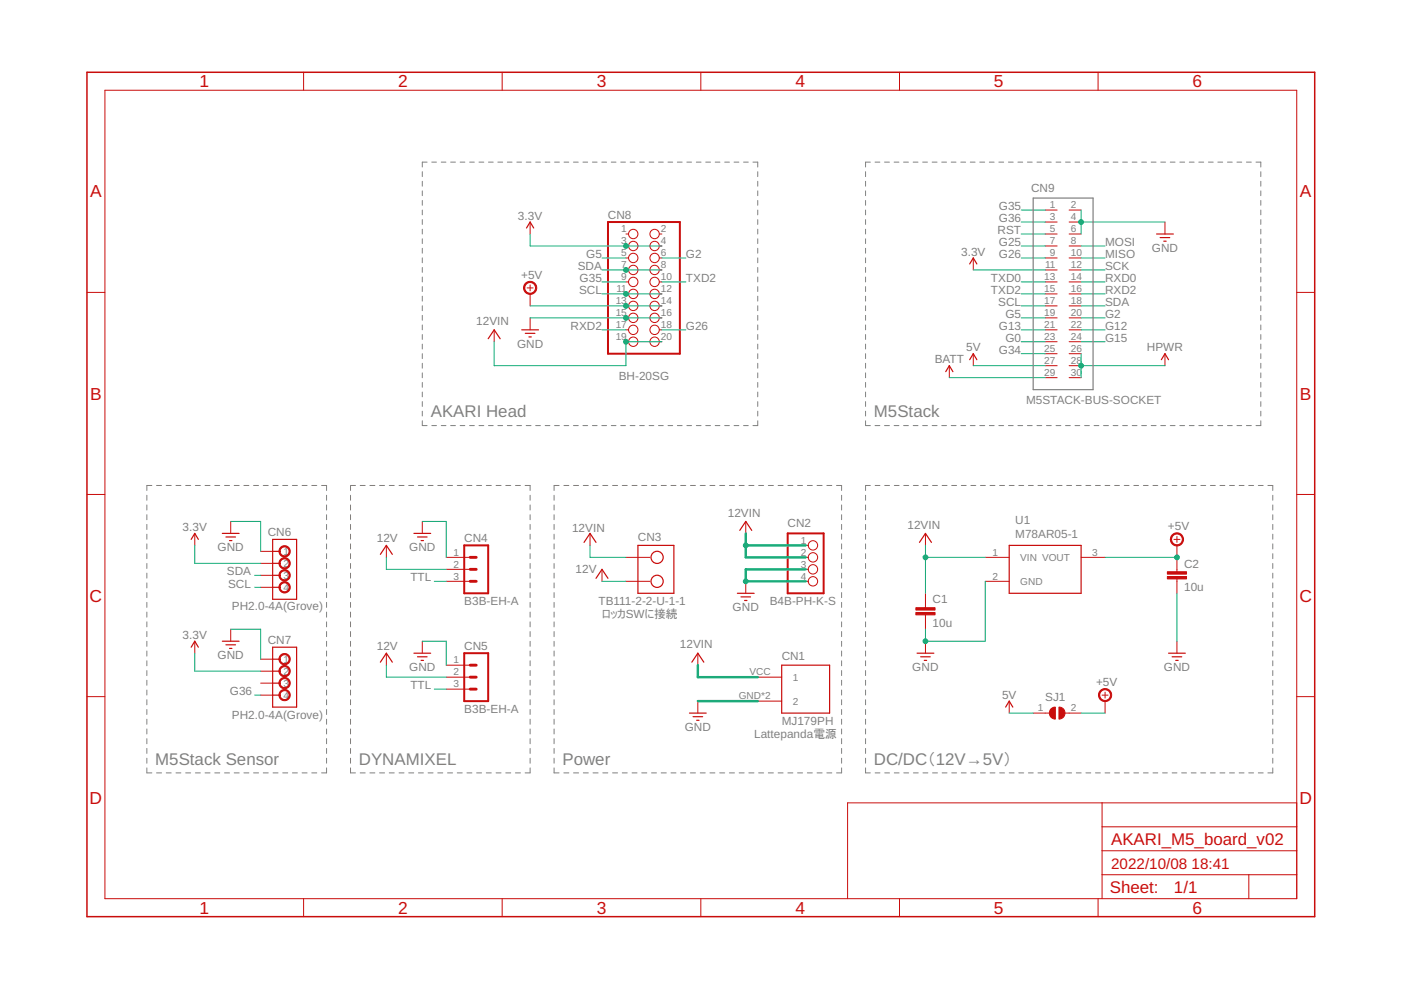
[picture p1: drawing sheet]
<svg xmlns="http://www.w3.org/2000/svg" width="297mm" height="210mm" viewBox="0 0 297 210" stroke-linecap="round" stroke-linejoin="round" font-family="sans-serif">
<g fill="none" stroke="#808080" stroke-width=".21">
<path d="M89.5 36.4v1M89.5 38.4v1.1M90.6 34.4h-1.1v1M91.5 34.4h1M93.6 34.4h1M95.5 34.4h1.1M97.6 34.4h1M99.6 34.4h1M101.6 34.4h1M103.6 34.4h1M105.6 34.4h1M107.6 34.4h1"/>
<path d="M109.6 34.4h1M111.6 34.4h1M113.6 34.4h1M115.6 34.4h1M117.6 34.4h1M119.6 34.4h1M121.6 34.4h1M123.6 34.4h1M125.6 34.4h1M127.6 34.4h1M129.6 34.4h1M131.6 34.4h1"/>
<path d="M133.6 34.4h1M135.6 34.4h1M137.6 34.4h1M139.6 34.4h1M141.6 34.4h1M143.6 34.4h1M145.6 34.4h1M147.6 34.4h1M149.6 34.4h1M151.6 34.4h1M153.6 34.4h1M155.6 34.4h1.1"/>
<path d="M157.6 34.4h1M159.6 34.4h1.1v1M160.7 36.4v1M160.7 38.4v1.1M183.5 36.4v1M183.5 38.4v1.1M184.5 34.4h-1v1M185.5 34.4h1M187.5 34.4h1.1M189.6 34.4h1M191.6 34.4h1M193.6 34.4h1"/>
<path d="M195.6 34.4h1M197.6 34.4h1.1M199.7 34.4h1M201.7 34.4h1M203.7 34.4h1M205.7 34.4h1M207.7 34.4h1.1M209.8 34.4h1M211.8 34.4h1M213.8 34.4h1M215.8 34.4h1M217.8 34.4h1"/>
<path d="M219.9 34.4h1M221.9 34.4h1M223.9 34.4h1M225.9 34.4h1M227.9 34.4h1M230 34.4h1M232 34.4h1M234 34.4h1M236 34.4h1M238 34.4h1M240.1 34.4h1M242.1 34.4h1"/>
<path d="M244.1 34.4h1M246.1 34.4h1M248.1 34.4h1M250.1 34.4h1.1M252.2 34.4h1M254.2 34.4h1M256.2 34.4h1M258.2 34.4h1M260.2 34.4h1.1M262.3 34.4h1M264.3 34.4h1M266.3 34.4h1v1"/>
<path d="M267.3 36.4v1M267.3 38.4v1.1M89.5 40.5v1M89.5 42.5v1M89.5 44.5v1.1M89.5 46.6v1M89.5 48.6v1M89.5 50.6v1M89.5 52.6v1.1M89.5 54.7v1M89.5 56.7v1M89.5 58.7v1.1"/>
<path d="M160.7 40.5v1M160.7 42.5v1M160.7 44.5v1.1M160.7 46.6v1M160.7 48.6v1M160.7 50.6v1M160.7 52.6v1.1M160.7 54.7v1M160.7 56.7v1M160.7 58.7v1.1M183.5 40.5v1M183.5 42.5v1"/>
<path d="M183.5 44.5v1.1M183.5 46.6v1M183.5 48.6v1M183.5 50.6v1M183.5 52.6v1.1M183.5 54.7v1M183.5 56.7v1M183.5 58.7v1.1M267.3 40.5v1M267.3 42.5v1M267.3 44.5v1.1M267.3 46.6v1"/>
<path d="M267.3 48.6v1M267.3 50.6v1M267.3 52.6v1.1M267.3 54.7v1M267.3 56.7v1M267.3 58.7v1.1M89.5 60.8v1M89.5 62.8v1M89.5 64.8v1.1M89.5 66.9v1M89.5 68.9v1M89.5 70.9v1.1"/>
<path d="M89.5 73v1M89.5 75v1M89.5 77v1.1M89.5 79.1v1M160.7 60.8v1M160.7 62.8v1M160.7 64.8v1.1M160.7 66.9v1M160.7 68.9v1M160.7 70.9v1.1M160.7 73v1M160.7 75v1"/>
<path d="M160.7 77v1.1M160.7 79.1v1M183.5 60.8v1M183.5 62.8v1M183.5 64.8v1.1M183.5 66.9v1M183.5 68.9v1M183.5 70.9v1.1M183.5 73v1M183.5 75v1M183.5 77v1.1M183.5 79.1v1"/>
<path d="M267.3 60.8v1M267.3 62.8v1M267.3 64.8v1.1M267.3 66.9v1M267.3 68.9v1M267.3 70.9v1.1M267.3 73v1M267.3 75v1M267.3 77v1.1M267.3 79.1v1M89.5 81.1v1M89.5 83.1v1"/>
<path d="M89.5 85.2v1M89.5 87.2v1M89.5 89.2v1h1.1M91.5 90.2h1M93.6 90.2h1M95.5 90.2h1.1M97.6 90.2h1M99.6 90.2h1M101.6 90.2h1M103.6 90.2h1M105.6 90.2h1M107.6 90.2h1"/>
<path d="M109.6 90.2h1M111.6 90.2h1M113.6 90.2h1M115.6 90.2h1M117.6 90.2h1M119.6 90.2h1M121.6 90.2h1M123.6 90.2h1M125.6 90.2h1M127.6 90.2h1M129.6 90.2h1M131.6 90.2h1"/>
<path d="M133.6 90.2h1M135.6 90.2h1M137.6 90.2h1M139.6 90.2h1M141.6 90.2h1M143.6 90.2h1M145.6 90.2h1M147.6 90.2h1M149.6 90.2h1M151.6 90.2h1M153.6 90.2h1M155.6 90.2h1.1"/>
<path d="M157.6 90.2h1M160.7 81.1v1M160.7 83.1v1M160.7 85.2v1M160.7 87.2v1M160.7 89.2v1h-1.1M183.5 81.1v1M183.5 83.1v1M183.5 85.2v1M183.5 87.2v1M183.5 89.2v1h1M185.5 90.2h1"/>
<path d="M187.5 90.2h1.1M189.6 90.2h1M191.6 90.2h1M193.6 90.2h1M195.6 90.2h1M197.6 90.2h1.1M199.7 90.2h1M201.7 90.2h1M203.7 90.2h1M205.7 90.2h1M207.7 90.2h1.1M209.8 90.2h1"/>
<path d="M211.8 90.2h1M213.8 90.2h1M215.8 90.2h1M217.8 90.2h1M219.9 90.2h1M221.9 90.2h1M223.9 90.2h1M225.9 90.2h1M227.9 90.2h1M230 90.2h1M232 90.2h1M234 90.2h1"/>
<path d="M236 90.2h1M238 90.2h1M240.1 90.2h1M242.1 90.2h1M244.1 90.2h1M246.1 90.2h1M248.1 90.2h1M250.1 90.2h1.1M252.2 90.2h1M254.2 90.2h1M256.2 90.2h1M258.2 90.2h1"/>
<path d="M260.2 90.2h1.1M262.3 90.2h1M264.3 90.2h1M267.3 89.2v1h-1M267.3 81.1v1M267.3 83.1v1M267.3 85.2v1M267.3 87.2v1M31.1 105v1.1M31.1 107.1v1M31.1 109.1v1.1M31.1 111.2v1.1"/>
<path d="M31.1 113.3v1M31.1 115.3v1.1M31.1 117.4v1M31.1 119.5v1M32.2 102.9h-1.1v1.1M33.2 102.9h1M35.2 102.9h1.1M37.3 102.9h1.1M39.4 102.9h1M41.4 102.9h1.1M43.5 102.9h1M45.5 102.9h1.1"/>
<path d="M47.6 102.9h1.1M49.7 102.9h1M51.7 102.9h1.1M53.8 102.9h1M55.8 102.9h1.1M57.9 102.9h1M59.9 102.9h1.1M62 102.9h1.1M64.1 102.9h1M66.1 102.9h1.1M68.2 102.9h1v1.1M69.2 105v1.1"/>
<path d="M69.2 107.1v1M69.2 109.1v1.1M69.2 111.2v1.1M69.2 113.3v1M69.2 115.3v1.1M69.2 117.4v1M69.2 119.5v1M74.3 105v1.1M74.3 107.1v1M74.3 109.1v1.1M74.3 111.2v1.1M74.3 113.3v1"/>
<path d="M74.3 115.3v1.1M74.3 117.4v1M74.3 119.5v1M75.4 102.9h-1.1v1.1M76.4 102.9h1M78.4 102.9h1.1M80.5 102.9h1M82.5 102.9h1.1M84.6 102.9h1.1M86.7 102.9h1M88.7 102.9h1.1M90.8 102.9h1"/>
<path d="M92.8 102.9h1.1M94.9 102.9h1M96.9 102.9h1.1M99 102.9h1.1M101 102.9h1.1M103.1 102.9h1.1M105.2 102.9h1M107.2 102.9h1.1M109.3 102.9h1M111.3 102.9h1.1v1.1M112.4 105v1.1M112.4 107.1v1"/>
<path d="M112.4 109.1v1.1M112.4 111.2v1.1M112.4 113.3v1M112.4 115.3v1.1M112.4 117.4v1M112.4 119.5v1M117.5 105v1.1M117.5 107.1v1M117.5 109.1v1.1M117.5 111.2v1.1M117.5 113.3v1M117.5 115.3v1.1"/>
<path d="M117.5 117.4v1M117.5 119.5v1M118.5 102.9h-1v1.1M119.5 102.9h1.1M121.6 102.9h1.1M123.7 102.9h1M125.7 102.9h1.1M127.8 102.9h1.1M129.9 102.9h1M131.9 102.9h1.1M134 102.9h1.1M136.1 102.9h1"/>
<path d="M138.1 102.9h1.1M140.2 102.9h1.1M142.3 102.9h1M144.3 102.9h1.1M146.4 102.9h1M148.5 102.9h1M150.5 102.9h1.1M152.6 102.9h1M154.6 102.9h1.1M156.7 102.9h1.1M158.8 102.9h1.1M160.8 102.9h1.1"/>
<path d="M162.9 102.9h1.1M165 102.9h1M167 102.9h1.1M169.1 102.9h1.1M171.2 102.9h1M173.2 102.9h1.1M175.3 102.9h1.1M177.4 102.9h1v1.1M178.4 105v1.1M178.4 107.1v1M178.4 109.1v1.1M178.4 111.2v1.1"/>
<path d="M178.4 113.3v1M178.4 115.3v1.1M178.4 117.4v1M178.4 119.5v1M183.5 105v1.1M183.5 107.1v1M183.5 109.1v1.1M183.5 111.2v1.1M183.5 113.3v1M183.5 115.3v1.1M183.5 117.4v1M183.5 119.5v1"/>
<path d="M184.5 102.9h-1v1.1M185.5 102.9h1.1M187.6 102.9h1M189.6 102.9h1M191.6 102.9h1.1M193.7 102.9h1M195.7 102.9h1M197.7 102.9h1.1M199.7 102.9h1.1M201.8 102.9h1M203.8 102.9h1.1M205.8 102.9h1.1"/>
<path d="M207.9 102.9h1M209.9 102.9h1M211.9 102.9h1.1M214 102.9h1M216 102.9h1M218 102.9h1.1M220.1 102.9h1M222.1 102.9h1M224.1 102.9h1.1M226.2 102.9h1M228.2 102.9h1M230.2 102.9h1.1"/>
<path d="M232.3 102.9h1M234.3 102.9h1M236.3 102.9h1M238.4 102.9h1M240.4 102.9h1M242.4 102.9h1M244.5 102.9h1M246.5 102.9h1M248.5 102.9h1M250.5 102.9h1.1M252.6 102.9h1M254.6 102.9h1"/>
<path d="M256.6 102.9h1.1M258.7 102.9h1M260.7 102.9h1M262.7 102.9h1.1M264.8 102.9h1M266.8 102.9h1M268.8 102.9h1.1v1.1M269.9 105v1.1M269.9 107.1v1M269.9 109.1v1.1M269.9 111.2v1.1M269.9 113.3v1"/>
<path d="M269.9 115.3v1.1M269.9 117.4v1M269.9 119.5v1M31.1 121.5v1.1M31.1 123.6v1.1M31.1 125.6v1.1M31.1 127.7v1.1M31.1 129.8v1.1M31.1 131.8v1.1M31.1 133.9v1.1M31.1 136v1M31.1 138v1.1"/>
<path d="M69.2 121.5v1.1M69.2 123.6v1.1M69.2 125.6v1.1M69.2 127.7v1.1M69.2 129.8v1.1M69.2 131.8v1.1M69.2 133.9v1.1M69.2 136v1M69.2 138v1.1M74.3 121.5v1.1M74.3 123.6v1.1M74.3 125.6v1.1"/>
<path d="M74.3 127.7v1.1M74.3 129.8v1.1M74.3 131.8v1.1M74.3 133.9v1.1M74.3 136v1M74.3 138v1.1M112.4 121.5v1.1M112.4 123.6v1.1M112.4 125.6v1.1M112.4 127.7v1.1M112.4 129.8v1.1M112.4 131.8v1.1"/>
<path d="M112.4 133.9v1.1M112.4 136v1M112.4 138v1.1M117.5 121.5v1.1M117.5 123.6v1.1M117.5 125.6v1.1M117.5 127.7v1.1M117.5 129.8v1.1M117.5 131.8v1.1M117.5 133.9v1.1M117.5 136v1M117.5 138v1.1"/>
<path d="M178.4 121.5v1.1M178.4 123.6v1.1M178.4 125.6v1.1M178.4 127.7v1.1M178.4 129.8v1.1M178.4 131.8v1.1M178.4 133.9v1.1M178.4 136v1M178.4 138v1.1M183.5 121.5v1.1M183.5 123.6v1.1M183.5 125.6v1.1"/>
<path d="M183.5 127.7v1.1M183.5 129.8v1.1M183.5 131.8v1.1M183.5 133.9v1.1M183.5 136v1M183.5 138v1.1M269.9 121.5v1.1M269.9 123.6v1.1M269.9 125.6v1.1M269.9 127.7v1.1M269.9 129.8v1.1M269.9 131.8v1.1"/>
<path d="M269.9 133.9v1.1M269.9 136v1M269.9 138v1.1M31.1 140.1v1.1M31.1 142.2v1M31.1 144.2v1.1M31.1 146.3v1.1M31.1 148.4v1M31.1 150.4v1.1M31.1 152.5v1.1M31.1 154.6v1M31.1 156.6v1.1"/>
<path d="M31.1 158.7v1M69.2 140.1v1.1M69.2 142.2v1M69.2 144.2v1.1M69.2 146.3v1.1M69.2 148.4v1M69.2 150.4v1.1M69.2 152.5v1.1M69.2 154.6v1M69.2 156.6v1.1M69.2 158.7v1M74.3 140.1v1.1"/>
<path d="M74.3 142.2v1M74.3 144.2v1.1M74.3 146.3v1.1M74.3 148.4v1M74.3 150.4v1.1M74.3 152.5v1.1M74.3 154.6v1M74.3 156.6v1.1M74.3 158.7v1M112.4 140.1v1.1M112.4 142.2v1M112.4 144.2v1.1"/>
<path d="M112.4 146.3v1.1M112.4 148.4v1M112.4 150.4v1.1M112.4 152.5v1.1M112.4 154.6v1M112.4 156.6v1.1M112.4 158.7v1M117.5 140.1v1.1M117.5 142.2v1M117.5 144.2v1.1M117.5 146.3v1.1M117.5 148.4v1"/>
<path d="M117.5 150.4v1.1M117.5 152.5v1.1M117.5 154.6v1M117.5 156.6v1.1M117.5 158.7v1M178.4 140.1v1.1M178.4 142.2v1M178.4 144.2v1.1M178.4 146.3v1.1M178.4 148.4v1M178.4 150.4v1.1M178.4 152.5v1.1"/>
<path d="M178.4 154.6v1M178.4 156.6v1.1M178.4 158.7v1M183.5 140.1v1.1M183.5 142.2v1M183.5 144.2v1.1M183.5 146.3v1.1M183.5 148.4v1M183.5 150.4v1.1M183.5 152.5v1.1M183.5 154.6v1M183.5 156.6v1.1"/>
<path d="M183.5 158.7v1M269.9 140.1v1.1M269.9 142.2v1M269.9 144.2v1.1M269.9 146.3v1.1M269.9 148.4v1M269.9 150.4v1.1M269.9 152.5v1.1M269.9 154.6v1M269.9 156.6v1.1M269.9 158.7v1M31.1 162.8v1.1h1.1"/>
<path d="M31.1 160.8v1M33.2 163.9h1M35.2 163.9h1.1M37.3 163.9h1.1M39.4 163.9h1M41.4 163.9h1.1M43.5 163.9h1M45.5 163.9h1.1M47.6 163.9h1.1M49.7 163.9h1M51.7 163.9h1.1M53.8 163.9h1"/>
<path d="M55.8 163.9h1.1M57.9 163.9h1M59.9 163.9h1.1M62 163.9h1.1M64.1 163.9h1M66.1 163.9h1.1M69.2 160.8v1M69.2 162.8v1.1h-1M74.3 162.8v1.1h1.1M74.3 160.8v1M76.4 163.9h1M78.4 163.9h1.1"/>
<path d="M80.5 163.9h1M82.5 163.9h1.1M84.6 163.9h1.1M86.7 163.9h1M88.7 163.9h1.1M90.8 163.9h1M92.8 163.9h1.1M94.9 163.9h1M96.9 163.9h1.1M99 163.9h1.1M101 163.9h1.1M103.1 163.9h1.1"/>
<path d="M105.2 163.9h1M107.2 163.9h1.1M109.3 163.9h1M112.4 162.8v1.1h-1.1M112.4 160.8v1M117.5 162.8v1.1h1M117.5 160.8v1M119.5 163.9h1.1M121.6 163.9h1.1M123.7 163.9h1M125.7 163.9h1.1M127.8 163.9h1.1"/>
<path d="M129.9 163.9h1M131.9 163.9h1.1M134 163.9h1.1M136.1 163.9h1M138.1 163.9h1.1M140.2 163.9h1.1M142.3 163.9h1M144.3 163.9h1.1M146.4 163.9h1M148.5 163.9h1M150.5 163.9h1.1M152.6 163.9h1"/>
<path d="M154.6 163.9h1.1M156.7 163.9h1.1M158.8 163.9h1.1M160.8 163.9h1.1M162.9 163.9h1.1M165 163.9h1M167 163.9h1.1M169.1 163.9h1.1M171.2 163.9h1M173.2 163.9h1.1M175.3 163.9h1.1M178.4 162.8v1.1h-1"/>
<path d="M178.4 160.8v1M183.5 162.8v1.1h1M183.5 160.8v1M185.5 163.9h1.1M187.6 163.9h1M189.6 163.9h1M191.6 163.9h1.1M193.7 163.9h1M195.7 163.9h1M197.7 163.9h1.1M199.7 163.9h1.1M201.8 163.9h1"/>
<path d="M203.8 163.9h1.1M205.8 163.9h1.1M207.9 163.9h1M209.9 163.9h1M211.9 163.9h1.1M214 163.9h1M216 163.9h1M218 163.9h1.1M220.1 163.9h1M222.1 163.9h1M224.1 163.9h1.1M226.2 163.9h1"/>
<path d="M228.2 163.9h1M230.2 163.9h1.1M232.3 163.9h1M234.3 163.9h1M236.3 163.9h1M238.4 163.9h1M240.4 163.9h1M242.4 163.9h1M244.5 163.9h1M246.5 163.9h1M248.5 163.9h1M250.5 163.9h1.1"/>
<path d="M252.6 163.9h1M254.6 163.9h1M256.6 163.9h1.1M258.7 163.9h1M260.7 163.9h1M262.7 163.9h1.1M264.8 163.9h1M266.8 163.9h1M269.9 162.8v1.1h-1.1M269.9 160.8v1"/>
</g>
<g fill="none" stroke="#c90d0c" stroke-width=".21">
<path d="M22.2 19.1h252.7v171.4h-252.7zM64.4 15.3v3.8M106.5 15.3v3.8M148.6 15.3v3.8M190.7 15.3v3.8M232.8 15.3v3.8M112.4 47.1v2.5M132.7 49.6h.6M132.7 52.2h.6M132.7 54.7h.6M132.7 57.2h.6M132.7 59.8h.6"/>
<path d="M139.8 49.6h.5M139.8 52.2h.5M139.8 54.7h.5M139.8 57.2h.5M139.8 59.8h.5M206.4 54.7v2.5M221.6 44.5h2.5M221.6 47.1h2.5M221.6 49.6h2.5M221.6 52.2h2.5M221.6 54.7h2.5M221.6 57.2h2.5"/>
<path d="M221.6 59.8h2.5M226.7 44.5h2.5M226.7 47.1h2.5M226.7 49.6h2.5M226.7 52.2h2.5M226.7 54.7h2.5M226.7 57.2h2.5M226.7 59.8h2.5M247 47.1v2.5M18.4 62h3.8M104.8 69.9v2.6M111.8 61h1.2"/>
<path d="M112.4 60.4v1.3M112.4 62.3v2.6M112.4 67.4v2.5M132.7 62.3h.6M132.7 64.9h.6M132.7 67.4h.6M132.7 69.9h.6M132.7 72.5h.6M139.8 62.3h.5M139.8 64.9h.5M139.8 67.4h.5M139.8 69.9h.5"/>
<path d="M139.8 72.5h.5M201.3 77.5v2.6M206.4 75v2.5M221.6 62.3h2.5M221.6 64.9h2.5M221.6 67.4h2.5M221.6 69.9h2.5M221.6 72.5h2.5M221.6 75h2.5M221.6 77.5h2.5M226.7 62.3h2.5M226.7 64.9h2.5"/>
<path d="M226.7 67.4h2.5M226.7 69.9h2.5M226.7 72.5h2.5M226.7 75h2.5M226.7 77.5h2.5M247 75v2.5M274.9 62h3.8M221.6 80.1h2.5M226.7 80.1h2.5M18.4 104.8h3.8M41.3 113.1v2.5M48.9 110.6v2.5"/>
<path d="M55.3 116.9h2.5M55.3 119.4h2.5M81.9 115.6v2.6M89.5 110.6v2.5M94.6 118.2h5.1M125.1 113.1v2.5M132.7 118.2h5.1M158.1 110.6v2.5M170.8 118.2h.6M170.8 115.6h.6M196.2 113.1v2.5M208.9 118.2h5.1"/>
<path d="M229.2 118.2h5.1M248.9 114.4h1.3M249.5 113.7v1.3M249.5 115.6v5.6M274.9 104.8h3.8M41.3 136v2.5M48.9 133.4v2.6M55.3 122h2.5M55.3 124.5h2.5M55.3 139.8h2.5M81.9 138.5v2.5M89.5 136v2.5"/>
<path d="M94.6 120.7h5.1M94.6 123.3h5.1M127.6 120.7v2.6M132.7 123.3h5.1M148 138.5v2.5M158.1 123.3v2.5M170.8 120.7h.6M170.8 123.3h.6M196.2 125.8v3M196.2 130.4v3M196.2 136v2.5M208.9 123.3h5.1"/>
<path d="M249.5 122.7v3.1M249.5 136v2.5M18.4 147.7h3.8M55.3 147.4h2.5M55.3 142.3h2.5M55.3 144.8h2.5M94.6 141h5.1M94.6 143.6h5.1M94.6 146.1h5.1M148 148.7v2.5M160.7 143.6h5M160.7 148.7h5"/>
<path d="M214 148.7v2.5M219.1 151.2h3.4M225.8 151.2h3.4M233.7 147.4h1.2M234.3 146.7v1.3M234.3 148.7v2.5M274.9 147.7h3.8M233.7 170.2v20.3M233.7 175.3h41.2M274.9 170.2h-95.2v20.3M64.4 190.5v3.9M106.5 190.5v3.9"/>
<path d="M148.6 190.5v3.9M190.7 190.5v3.9M232.8 190.5v3.9M233.7 185.5h41.2M233.7 180.4h41.2M264.8 185.5v5"/>
<circle cx="134.3" cy="57.2" r=".99"/>
<circle cx="134.3" cy="59.8" r=".99"/>
<circle cx="134.3" cy="49.6" r=".99"/>
<circle cx="134.3" cy="52.2" r=".99"/>
<circle cx="134.3" cy="54.7" r=".99"/>
<circle cx="138.8" cy="54.7" r=".99"/>
<circle cx="138.8" cy="57.2" r=".99"/>
<circle cx="138.8" cy="59.8" r=".99"/>
<circle cx="138.8" cy="49.6" r=".99"/>
<circle cx="138.8" cy="52.2" r=".99"/>
<circle cx="134.3" cy="62.3" r=".99"/>
<circle cx="134.3" cy="72.5" r=".99"/>
<circle cx="134.3" cy="69.9" r=".99"/>
<circle cx="134.3" cy="64.9" r=".99"/>
<circle cx="134.3" cy="67.4" r=".99"/>
<circle cx="138.8" cy="64.9" r=".99"/>
<circle cx="138.8" cy="67.4" r=".99"/>
<circle cx="138.8" cy="72.5" r=".99"/>
<circle cx="138.8" cy="62.3" r=".99"/>
<circle cx="138.8" cy="69.9" r=".99"/>
<circle cx="172.4" cy="115.6" r=".99"/>
<circle cx="172.4" cy="118.2" r=".99"/>
<circle cx="172.4" cy="123.3" r=".99"/>
<circle cx="172.4" cy="120.7" r=".99"/>
</g>
<g fill="none" stroke="#c90d0c" stroke-width=".25">
<path d="M111.6 48.3l.8-1.2 .8 1.2M205.6 56l.8-1.3 .7 1.3M245.2 49.6h3.6M246 50.4h2M246.7 51.1h.5M103.5 71.8l1.3-1.9 1.2 1.9M110.6 69.9h3.6M111.4 70.7h2M112.1 71.4h.5M200.5 78.8l.8-1.3 .7 1.3M205.6 76.3l.8-1.3 .7 1.3M246.2 76.3l.8-1.3 .8 1.3"/>
<path d="M40.5 114.4l.8-1.3 .8 1.3M47.1 113.1h3.6M47.9 113.9h2M48.7 114.6h.5M57.8 114.4h5.1v12.7h-5.1zM57.8 116.9h1.5M57.8 119.4h1.5M80.6 117.5l1.3-1.9 1.3 1.9M87.8 113.1h3.5M88.5 113.9h2.1M89.3 114.6h.5M123.8 115l1.3-1.9 1.3 1.9"/>
<path d="M135.3 115.6h7.6v10.2h-7.6zM156.8 112.5l1.3-1.9 1.3 1.9M194.9 115l1.3-1.9 1.3 1.9M214 115.6h15.2v10.2h-15.2zM40.5 137.2l.8-1.2 .8 1.2M47.1 136h3.6M47.9 136.7h2M48.7 137.5h.5M57.8 137.2h5.1v12.7h-5.1zM57.8 122h1.5M57.8 124.5h1.5M57.8 139.8h1.5"/>
<path d="M87.8 138.5h3.5M88.5 139.3h2.1M126.4 122.6l1.2-1.9 1.3 1.9M156.3 125.8h3.6M157.1 126.6h2M157.9 127.3h.5M194.4 138.5h3.6M195.2 139.3h2M247.8 138.5h3.5M248.5 139.3h2M57.8 142.3h1.5M57.8 144.8h1.5"/>
<path d="M57.8 147.4h1.5M80.6 140.4l1.3-1.9 1.3 1.9M89.3 140h.5M146.2 151.2h3.5M146.7 140.4l1.3-1.9 1.2 1.9M146.9 152h2.1M147.7 152.7h.5M165.7 141h10.2v10.2h-10.2zM196 140h.5M213.2 149.9l.8-1.2 .7 1.2M249.3 140h.5"/>
<circle cx="139.3" cy="118.2" r="1.29"/>
<circle cx="139.3" cy="123.3" r="1.29"/>
</g>
<path d="M18.4 15.3h260.3v179.1h-260.3z" fill="none" stroke="#c90d0c" stroke-width=".32"/>
<path d="M128.9 47.1h15.2v27.9h-15.2zM98.4 115.6h5.1v10.2h-5.1zM167 113.1h7.6v12.7h-7.6zM98.4 138.5h5.1v10.2h-5.1z" fill="none" stroke="#c90d0c" stroke-width=".42"/>
<g fill="#c90d0c" stroke="#c90d0c" stroke-width=".21">
<path d="M111.4 60.1a1.4 1.4 0 0 1 2.2 .2 1.4 1.4 0 0 1-.8 2.1 1.4 1.4 0 0 1-1.8-1.4h.3a1.15 1.15 0 0 1 1.6-1 1.15 1.15 0 0 1 .3 1.9 1.15 1.15 0 0 1-1.9-.6v-.3h-.3z" fill-rule="evenodd"/>
<path d="M224.5 149.9a1.27 1.27 0 0 1 1.3 1.3 1.27 1.27 0 0 1-1.3 1.3z" fill-rule="evenodd"/>
<path d="M222.8 150.3l.5-.3 .5-.1v2.6a1.29 1.29 0 0 1-1.2-.8 1.29 1.29 0 0 1 .2-1.4z" fill-rule="evenodd"/>
<path d="M233.3 146.4a1.4 1.4 0 0 1 2.2 .2 1.4 1.4 0 0 1-.8 2.1 1.4 1.4 0 0 1-1.8-1.3h.3a1.15 1.15 0 0 1 1.6-1.1 1.15 1.15 0 0 1 .2 1.9 1.15 1.15 0 0 1-1.8-.5v-.3h-.3z" fill-rule="evenodd"/>
<path d="M248.5 113.4a1.39 1.39 0 0 1 2.2 .3 1.39 1.39 0 0 1-.8 2 1.39 1.39 0 0 1-1.8-1.3h.3a1.15 1.15 0 0 1 1.6-1.1 1.15 1.15 0 0 1 .3 1.9 1.15 1.15 0 0 1-1.9-.6v-.2h-.3z" fill-rule="evenodd"/>
<path d="M59.5 116a1.21 1.21 0 0 1 1.9 .3 1.21 1.21 0 0 1-.7 1.8 1.21 1.21 0 0 1-1.6-1.2h.3a.95 .95 0 0 1 1.4-.8 .95 .95 0 0 1 .1 1.6 .95 .95 0 0 1-1.5-.5v-.3h-.3z" fill-rule="evenodd"/>
<path d="M59.5 118.6a1.21 1.21 0 0 1 1.9 .3 1.21 1.21 0 0 1-.7 1.7 1.21 1.21 0 0 1-1.6-1.2h.3a.95 .95 0 0 1 1.4-.7 .95 .95 0 0 1 .1 1.5 .95 .95 0 0 1-1.5-.5v-.3h-.3z" fill-rule="evenodd"/>
<path d="M59.5 121.1a1.21 1.21 0 0 1 1.9 .3 1.21 1.21 0 0 1-.7 1.7 1.21 1.21 0 0 1-1.6-1.1h.3a.95 .95 0 0 1 1.4-.8 .95 .95 0 0 1 .1 1.6 .95 .95 0 0 1-1.5-.6v-.2h-.3z" fill-rule="evenodd"/>
<path d="M59.5 123.6a1.21 1.21 0 0 1 1.9 .3 1.21 1.21 0 0 1-.7 1.8 1.21 1.21 0 0 1-1.6-1.2h.3a.95 .95 0 0 1 1.4-.8 .95 .95 0 0 1 .1 1.6 .95 .95 0 0 1-1.5-.5v-.3h-.3z" fill-rule="evenodd"/>
<path d="M59.5 138.9a1.2 1.2 0 0 1 1.9 .3 1.2 1.2 0 0 1-.8 1.7 1.2 1.2 0 0 1-1.5-1.1h.3a.95 .95 0 0 1 1.4-.8 .95 .95 0 0 1 .1 1.6 .95 .95 0 0 1-1.5-.6v-.2h-.3z" fill-rule="evenodd"/>
<path d="M59.5 141.4a1.2 1.2 0 0 1 1.9 .3 1.2 1.2 0 0 1-.8 1.8 1.2 1.2 0 0 1-1.5-1.2h.3a.95 .95 0 0 1 1.4-.8 .95 .95 0 0 1 .1 1.6 .95 .95 0 0 1-1.5-.5v-.3h-.3z" fill-rule="evenodd"/>
<path d="M59.5 144a1.2 1.2 0 0 1 1.9 .3 1.2 1.2 0 0 1-.8 1.7 1.2 1.2 0 0 1-1.5-1.2h.3a.95 .95 0 0 1 1.4-.8 .95 .95 0 0 1 .1 1.6 .95 .95 0 0 1-1.5-.5v-.3h-.3z" fill-rule="evenodd"/>
<path d="M59.5 146.5a1.2 1.2 0 0 1 1.9 .3 1.2 1.2 0 0 1-.8 1.7 1.2 1.2 0 0 1-1.5-1.1h.3a.95 .95 0 0 1 1.4-.8 .95 .95 0 0 1 .1 1.6 .95 .95 0 0 1-1.5-.6v-.2h-.3z" fill-rule="evenodd"/>
</g>
<g fill="#c90d0c" stroke="#c90d0c" stroke-width=".21">
<path d="M194.2 129.9h4v.5h-4z"/>
<path d="M194.2 128.8h4v.5h-4z"/>
<path d="M247.5 122.2h4.1v.5h-4.1z"/>
<path d="M247.5 121.2h4.1v.5h-4.1z"/>
</g>
<path d="M99.7 118.2h1.3M99.7 120.7h1.3M99.7 123.3h1.3M99.7 141h1.3M99.7 143.6h1.3M99.7 146.1h1.3" fill="none" stroke="#c90d0c" stroke-width=".61"/>
<g fill="none" stroke="#0dab76" stroke-width=".21">
<path d="M112.4 49.6v2.6h27.9M127.6 54.7h5.1M127.6 59.8h5.1M127.6 57.2h12.7M140.3 54.7h5.1M140.3 59.8h5.1M206.4 57.2h15.2M216.5 47.1h5.1M216.5 49.6h5.1M216.5 52.2h5.1M216.5 54.7h5.1M216.5 59.8h5.1"/>
<path d="M216.5 44.5h5.1M229.2 47.1h17.8M229.2 52.2h5.1M229.2 54.7h5.1M229.2 59.8h5.1M229.2 57.2h5.1M229.2 44.5v5.1M104.8 72.5v5h27.9v-5h7.6M112.4 67.4h27.9M112.4 64.9h27.9M127.6 69.9h5.1M127.6 62.3h12.7"/>
<path d="M140.3 69.9h5.1M206.4 77.5h15.2M216.5 69.9h5.1M216.5 75h5.1M216.5 72.5h5.1M216.5 67.4h5.1M216.5 64.9h5.1M216.5 62.3h5.1M229.2 69.9h5.1M229.2 72.5h5.1M229.2 67.4h5.1M229.2 64.9h5.1"/>
<path d="M229.2 62.3h5.1M229.2 77.5h17.8M229.2 75v5.1M201.3 80.1h20.3M41.3 115.6v3.8h14M48.9 110.6h6.4v6.3M81.9 118.2v2.5h12.7M89.5 110.6h5.1v7.6M125.1 115.6v2.6h7.6M196.2 115.6v10.2M196.2 118.2h12.7M234.3 118.2h15.2"/>
<path d="M41.3 138.5v3.8h14M48.9 133.4h6.4v6.4M54 124.5h1.3M54 122h1.3M89.5 136h5.1v5M92.1 123.3h2.5M127.6 123.3h5.1M208.9 123.3v12.7h-12.7v-2.6M249.5 125.8v10.2M54 147.4h1.3M81.9 141v2.6h12.7M92.1 146.1h2.5"/>
<path d="M214 151.2h5.1M229.2 151.2h5.1"/>
</g>
<g fill="#0dab76" stroke="#0dab76" stroke-width=".21">
<circle cx="132.7" cy="62.3" r=".51"/>
<circle cx="132.7" cy="57.2" r=".51"/>
<circle cx="229.2" cy="77.5" r=".51"/>
<circle cx="132.7" cy="52.2" r=".51"/>
<circle cx="229.2" cy="47.1" r=".51"/>
<circle cx="132.7" cy="67.4" r=".51"/>
<circle cx="196.2" cy="136" r=".51"/>
<circle cx="158.1" cy="123.3" r=".51"/>
<circle cx="132.7" cy="72.5" r=".51"/>
<circle cx="196.2" cy="118.2" r=".51"/>
<circle cx="158.1" cy="115.6" r=".51"/>
<circle cx="132.7" cy="64.9" r=".51"/>
<circle cx="249.5" cy="118.2" r=".51"/>
</g>
<path d="M158.1 113.1v5.1h12.7M158.1 115.6h12.7M170.8 120.7h-12.7v2.6h12.7M148 148.7h12.7M148 141v2.6h12.7" fill="none" stroke="#0dab76" stroke-width=".51"/>
<path d="M219.1 42h12.7v40.6h-12.7z" fill="none" stroke="#808080" stroke-width=".25"/>
<g font-size="3.7" fill="#c90d0c">
<text x="42.3" y="18.5">1</text>
<text x="84.4" y="18.5">2</text>
<text x="126.5" y="18.5">3</text>
<text x="168.6" y="18.5">4</text>
<text x="210.7" y="18.5">5</text>
<text x="252.9" y="18.5">6</text>
<text x="19.1" y="41.9">A</text>
<text x="275.6" y="41.9">A</text>
<text x="19.1" y="84.7">B</text>
<text x="275.6" y="84.7">B</text>
<text x="19" y="127.6">C</text>
<text x="275.5" y="127.6">C</text>
<text x="19" y="170.4">D</text>
<text x="275.5" y="170.4">D</text>
<text x="42.3" y="193.7">1</text>
<text x="84.4" y="193.7">2</text>
<text x="126.5" y="193.7">3</text>
<text x="168.6" y="193.7">4</text>
<text x="210.7" y="193.7">5</text>
<text x="252.9" y="193.7">6</text>
</g>
<g font-size="3.6" fill="#808080">
<text x="91.3" y="88.5">AKARI Head</text>
<text x="185.3" y="88.5">M5Stack</text>
<text x="32.9" y="162.1">M5Stack Sensor</text>
<text x="76.1" y="162.1">DYNAMIXEL</text>
<text x="119.3" y="162.1">Power</text>
<text x="185.3" y="162.1">DC/DC（12V→5V）</text>
</g>
<g font-size="3.6" fill="#c90d0c">
<text x="235.6" y="179.1">AKARI_M5_board_v02</text>
<text x="235.3" y="189.4">Sheet:</text>
<text x="248.9" y="189.3">1/1</text>
</g>
<g font-size="3.2" fill="#c90d0c">
<text x="235.6" y="184.2">2022/10/08</text>
<text x="252.6" y="184.2">18:41</text>
</g>
<g font-size="2.5" fill="#808080">
<text x="218.6" y="40.8">CN9</text>
<text x="109.8" y="46.6">3.3V</text>
<text x="128.9" y="46.4">CN8</text>
<text x="211.8" y="47.1">G36</text>
<text x="211.8" y="44.5">G35</text>
<text x="211.5" y="49.6">RST</text>
<text x="211.8" y="52.1">G25</text>
<text x="234.3" y="52.1">MOSI</text>
<text x="244.2" y="53.4">GND</text>
<text x="110.5" y="59.1">+5V</text>
<text x="122.5" y="57.2">SDA</text>
<text x="122.9" y="59.8">G35</text>
<text x="124.3" y="54.7">G5</text>
<text x="145.4" y="59.8">TXD2</text>
<text x="145.4" y="54.7">G2</text>
<text x="203.8" y="54.2">3.3V</text>
<text x="210.1" y="59.8">TXD0</text>
<text x="211.8" y="54.7">G26</text>
<text x="234.3" y="54.7">MISO</text>
<text x="234.3" y="57.2">SCK</text>
<text x="234.3" y="59.8">RXD0</text>
<text x="122.8" y="62.3">SCL</text>
<text x="210.1" y="62.3">TXD2</text>
<text x="211.7" y="64.8">SCL</text>
<text x="234.3" y="62.3">RXD2</text>
<text x="234.3" y="64.8">SDA</text>
<text x="101" y="68.9">12VIN</text>
<text x="121" y="69.9">RXD2</text>
<text x="145.4" y="69.9">G26</text>
<text x="211.8" y="69.9">G13</text>
<text x="213.2" y="67.4">G5</text>
<text x="234.3" y="67.4">G2</text>
<text x="234.3" y="69.9">G12</text>
<text x="109.6" y="73.7">GND</text>
<text x="198.2" y="77">BATT</text>
<text x="204.8" y="74.5">5V</text>
<text x="211.8" y="75">G34</text>
<text x="213.2" y="72.5">G0</text>
<text x="234.3" y="72.5">G15</text>
<text x="243.2" y="74.5">HPWR</text>
<text x="131.2" y="80.6">BH-20SG</text>
<text x="217.5" y="85.7">M5STACK-BUS-SOCKET</text>
<text x="38.7" y="112.6">3.3V</text>
<text x="56.8" y="113.6">CN6</text>
<text x="121.3" y="112.8">12VIN</text>
<text x="154.3" y="109.5">12VIN</text>
<text x="167" y="111.8">CN2</text>
<text x="192.4" y="112.1">12VIN</text>
<text x="215.3" y="111.1">U1</text>
<text x="247.6" y="112.5">+5V</text>
<text x="46.1" y="116.9">GND</text>
<text x="79.9" y="114.9">12V</text>
<text x="86.8" y="116.9">GND</text>
<text x="98.4" y="115">CN4</text>
<text x="135.3" y="114.6">CN3</text>
<text x="215.3" y="114.1">M78AR05-1</text>
<text x="48.1" y="122">SDA</text>
<text x="48.4" y="124.8">SCL</text>
<text x="87" y="123.3">TTL</text>
<text x="122" y="121.5">12V</text>
<text x="251.1" y="125.4">10u</text>
<text x="251.1" y="120.3">C2</text>
<text x="49.2" y="129.3">PH2.0-4A(Grove)</text>
<text x="98.4" y="128.3">B3B-EH-A</text>
<text x="126.9" y="128.3">TB111-2-2-U-1-1</text>
<text x="127.6" y="131.1">ロッカSWに接続</text>
<text x="155.3" y="129.6">GND</text>
<text x="163.2" y="128.3">B4B-PH-K-S</text>
<text x="197.7" y="127.9">C1</text>
<text x="38.7" y="135.4">3.3V</text>
<text x="56.8" y="136.5">CN7</text>
<text x="79.9" y="137.7">12V</text>
<text x="98.4" y="137.9">CN5</text>
<text x="144.1" y="137.5">12VIN</text>
<text x="197.7" y="133">10u</text>
<text x="46.1" y="139.8">GND</text>
<text x="86.8" y="142.3">GND</text>
<text x="165.7" y="140">CN1</text>
<text x="193.4" y="142.3">GND</text>
<text x="246.8" y="142.3">GND</text>
<text x="48.7" y="147.4">G36</text>
<text x="87" y="146.1">TTL</text>
<text x="212.5" y="148.1">5V</text>
<text x="221.6" y="148.6">SJ1</text>
<text x="232.4" y="145.5">+5V</text>
<text x="49.2" y="152.5">PH2.0-4A(Grove)</text>
<text x="98.4" y="151.2">B3B-EH-A</text>
<text x="145.2" y="155">GND</text>
<text x="165.7" y="153.7">MJ179PH</text>
<text x="159.9" y="156.5">Lattepanda電源</text>
</g>
<g font-size="2.1" fill="#808080">
<text x="222.6" y="44.2">1</text>
<text x="222.6" y="46.7">3</text>
<text x="227" y="44.2">2</text>
<text x="227" y="46.7">4</text>
<text x="131.7" y="49.3">1</text>
<text x="131.7" y="51.8">3</text>
<text x="140.1" y="49.3">2</text>
<text x="140.1" y="51.8">4</text>
<text x="222.6" y="49.3">5</text>
<text x="222.6" y="51.8">7</text>
<text x="227" y="49.3">6</text>
<text x="227" y="51.8">8</text>
<text x="131.7" y="54.3">5</text>
<text x="131.7" y="56.9">7</text>
<text x="131.7" y="59.4">9</text>
<text x="140.1" y="54.3">6</text>
<text x="140.1" y="56.9">8</text>
<text x="140.1" y="59.4">10</text>
<text x="221.4" y="59.4">13</text>
<text x="221.6" y="56.9">11</text>
<text x="222.6" y="54.3">9</text>
<text x="227" y="54.3">10</text>
<text x="227" y="56.9">12</text>
<text x="227" y="59.4">14</text>
<text x="130.5" y="64.5">13</text>
<text x="130.7" y="62">11</text>
<text x="140.1" y="62">12</text>
<text x="140.1" y="64.5">14</text>
<text x="221.4" y="62">15</text>
<text x="221.4" y="64.5">17</text>
<text x="227" y="62">16</text>
<text x="227" y="64.5">18</text>
<text x="130.5" y="67">15</text>
<text x="130.5" y="69.6">17</text>
<text x="140.1" y="67">16</text>
<text x="140.1" y="69.6">18</text>
<text x="221.4" y="67">19</text>
<text x="221.4" y="69.6">21</text>
<text x="227" y="67">20</text>
<text x="227" y="69.6">22</text>
<text x="130.5" y="72.1">19</text>
<text x="140.1" y="72.1">20</text>
<text x="221.4" y="72.1">23</text>
<text x="221.4" y="74.6">25</text>
<text x="221.4" y="77.2">27</text>
<text x="227" y="72.1">24</text>
<text x="227" y="74.6">26</text>
<text x="227" y="77.2">28</text>
<text x="221.4" y="79.7">29</text>
<text x="227" y="79.7">30</text>
<text x="60.1" y="117.7">1</text>
<text x="96.2" y="117.8">1</text>
<text x="169.8" y="115.3">1</text>
<text x="169.8" y="117.8">2</text>
<text x="210.5" y="117.8">1</text>
<text x="216.3" y="118.9">VIN VOUT</text>
<text x="231.6" y="117.8">3</text>
<text x="60.1" y="120.2">2</text>
<text x="60.1" y="122.7">3</text>
<text x="60.1" y="125.3">4</text>
<text x="96.2" y="120.4">2</text>
<text x="96.2" y="122.9">3</text>
<text x="169.8" y="120.4">3</text>
<text x="169.8" y="122.9">4</text>
<text x="210.5" y="122.9">2</text>
<text x="216.3" y="124">GND</text>
<text x="60.1" y="140.5">1</text>
<text x="60.1" y="143.1">2</text>
<text x="96.2" y="140.7">1</text>
<text x="96.2" y="143.2">2</text>
<text x="158.9" y="143.2">VCC</text>
<text x="60.1" y="145.6">3</text>
<text x="60.1" y="148.1">4</text>
<text x="96.2" y="145.7">3</text>
<text x="156.6" y="148.3">GND*2</text>
<text x="168.1" y="144.3">1</text>
<text x="168.1" y="149.4">2</text>
<text x="220.1" y="150.8">1</text>
<text x="227" y="150.8">2</text>
</g>
</svg>
